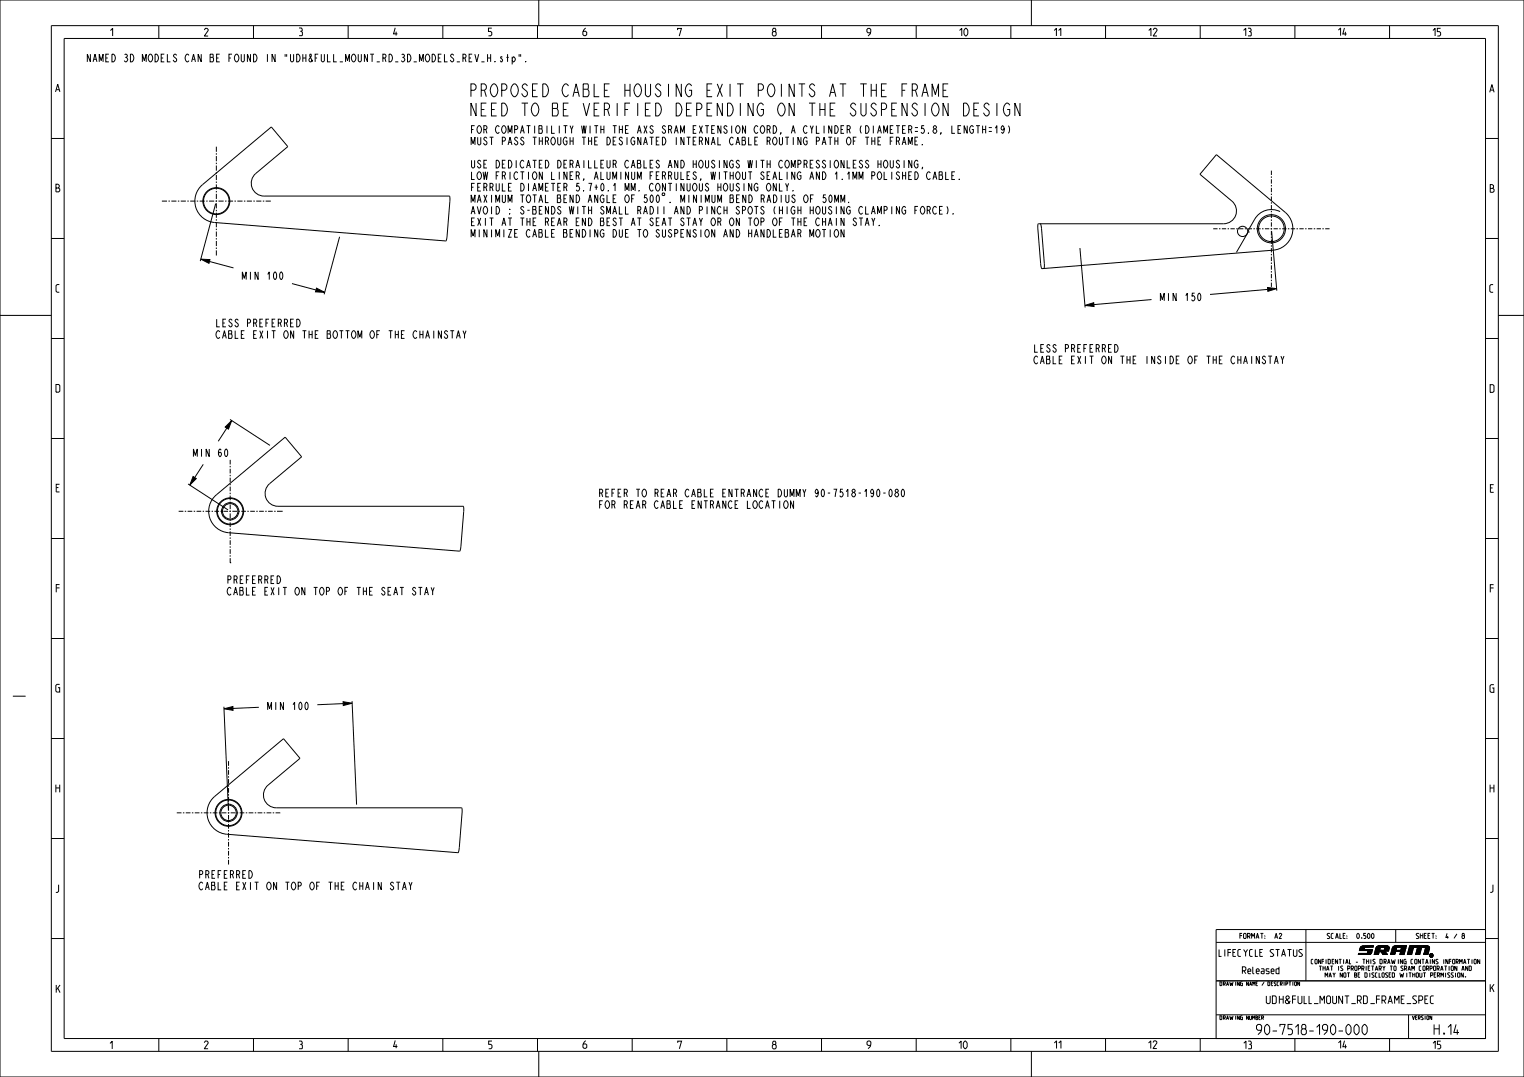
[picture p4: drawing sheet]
<svg xmlns="http://www.w3.org/2000/svg" width="594mm" height="420mm" viewBox="0 0 594 420" stroke-linecap="round" stroke-linejoin="round" font-family="sans-serif">
<g fill="none" stroke="#000" stroke-width=".39">
<path d="M0 0h594v420h-594zM210 0v10M402 0v10M20 10h564v400h-564zM25 15h554v390h-554zM61.9 10v5M98.8 10v5M135.7 10v5M172.6 10v5M209.5 10v5M246.4 10v5M283.3 10v5"/>
<path d="M320.2 10v5M357.1 10v5M394 10v5M430.9 10v5M467.8 10v5M504.7 10v5M541.6 10v5M20 54h5M579 54h5M78.2 72.7l27.6-23.2 6.4 7.7-12.5 10.4a5 5 0 0 0-1.5 5.6 5 5 0 0 0 4.7 3.3h72.3l.2 1.8-1.4 15.1-.2 .6-90.1-7.2a8.4 8.4 0 0 1-7.2-5.4 8.4 8.4 0 0 1 1.7-8.7zM20 93h5M404.7 87.3h72.2a5 5 0 0 0 4.7-3.3 5 5 0 0 0-1.4-5.6l-12.5-10.4 6.4-7.7 26.8 22.5a8.4 8.4 0 0 1 2.6 9 8.4 8.4 0 0 1-7.3 5.8l-90.1 7.2-.5-2-1.1-13.7z"/>
<path d="M405.5 87.3l.4 1.6 1.1 13.8-.2 2M486.6 90.4l.4 .1M486.6 90.4l-4.7 8M498.9 82.5a7.5 7.5 0 0 0-9.9 3l-2 3.6-.4 1.3M579 93h5M0 123h20M20 132h5M180.5 129l.6 1.5v1.5M181.7 129l-.6 1.5M499.3 138.9l.6 1.5v1.5M500.5 138.9l-.6 1.5M579 132h5"/>
<path d="M584 123h10M20 171h5M579 171h5M83.6 193.7l27.5-23.2 6.5 7.6-12.5 10.5a5 5 0 0 0-1.5 5.5 5 5 0 0 0 4.7 3.3h72.3l.1 1.8-1.3 15.2-.3 .5-90.1-7.2a8.4 8.4 0 0 1-7.1-5.3 8.4 8.4 0 0 1 1.7-8.7zM20 210h5M579 210h5M20 249h5M579 249h5M5 271.5h5M20 288h5M579 288h5M83 311.3l27.5-23.2 6.4 7.6-12.4 10.5a5 5 0 0 0-1.5 5.5 5 5 0 0 0 4.7 3.3h72.2l.2 1.8-1.3 15.2-.3 .5-90.1-7.2a8.4 8.4 0 0 1-7.1-5.3 8.4 8.4 0 0 1 1.7-8.7z"/>
<path d="M20 327h5M579 327h5M160.6 344l-.6 1.5M20 366h5M474 367.5h105M509 362.5v20M529.5 372.2h4.4zM529.5 372.2l4.6-.1zM529.5 372.2l4.7-.2zM529.5 372.2l4.8-.3zM529.5 372.2l3.4-.4 1.4 .1zM529.5 372.2h4.2z"/>
<path d="M529.6 371.8h3.3l-3.4 .4zM529.9 370.5l5-.1zM529.9 370.5l3.3 .2zM529.9 370.5l5-.1-1.7 .3zM529.9 370.5h5M530.1 370l1.8-.6-.2 1zM530.1 370l1.6 .4-1.8 .1zM530.1 369.8l1.8-.4zM530.2 369.5l1.7-.1-1.8 .4zM530.3 369.3l5-.3zM530.3 369.3l1.6 .1-1.7 .1zM530.3 369.2h5"/>
<path d="M530.4 369.3l.8-.3h4.1l-.1 .4h-3.3l-.2 1h3.2l-.5 1.4-.8 .4h-4.1l.1-.4h3.3l.3-1.1h-3.3zM530.5 369.2l4.8-.2zM530.5 369.2l4.8-.2-5 .3zM530.7 369.1l4.6-.1zM530.7 369h4.6M530.9 369h4.4zM531.9 369.4l3.4-.4-.1 .4zM532.9 371.8l1.7-.2-.1 .2zM532.9 371.8l1.8-.5-.1 .3zM532.9 371.8h1.6zM533.2 370.7l1.7-.3-.2 .9zM533.2 370.7l1.5 .6-1.8 .5z"/>
<path d="M533.9 372.2h-4.4M534.3 372.1l-4.8 .1M534.9 370.5l-5 .1M535.6 372.2l2-1.2zM535.6 372.2l2.1-1.4zM535.6 372.2l2.1-1.6zM535.6 372.2l2.3-2.2-.2 .6zM535.6 372.2l1.9-1-.2 1zM536.3 369.9l1.7-.5-.1 .6zM536.3 369.9l1.6 .1-2.3 2.2zM536.3 369.6l1.7-.2-1.7 .5zM536.5 369.4l4.9-.1z"/>
<path d="M536.5 369.4h1.5l-1.7 .2zM536.5 369.4h4.9M536.5 369.3h4.9M536.6 369.3l.8-.4 3.7 .2 .4 .6-.3 1.2h-1.5l1.1 1.3h-1.7l-1.3-1.5-.5 1.5h-1.7zM536.6 369.2l4.6-.1zM536.6 369.2h4.7zM536.6 369.2h4.7l-4.8 .2zM536.6 369.1h4.6M536.6 369.2h4.7M536.8 369.1h4.3zM536.8 369.1h4.4zM536.8 369h4.3"/>
<path d="M537.1 369h3.8zM537.1 369l4 .1zM537.3 368.9h3.4zM537.3 368.9l3.6 .1zM537.3 368.9l3.6 .1M537.7 370.6h.9zM537.7 370.6l.1 .1zM537.8 370.8h.1M537.8 370.7l1.8-.1 .1 .3zM537.8 370.7l1.9 .2-1.5 .3zM537.8 370.7l1.8-.1zM538 369.4l3.4-.1z"/>
<path d="M538 369.4h1.9l-.3 1.2h-1.9zM538.2 371.2l1.5-.3-.7 1.2zM538.9 369.4l2.5-.1zM539.2 372.2h1.6zM539.2 372.2h.5zM539.6 370.6l1.7-.2-1.6 .5zM539.7 370.9l1.6-.5-.1 .5zM539.7 370.9l-.6 1.2zM539.7 370.9l-.6 1.3zM539.7 370.9l1.1 1.3h-1.6zM539.7 369.4l1.7-.1zM539.8 370l1.7-.3z"/>
<path d="M539.8 370l1.6-.5zM539.8 370l1.6-.1-.1 .5zM539.8 370l1.5 .4-1.7 .2zM539.8 369.4l1.6-.1zM539.9 369.4l1.5 .1zM539.9 369.4l1.5 .1-1.6 .5zM542 372.2h1.5zM542 372.2l1.6-.1zM542 372.2l1.7-.2zM542 372.2l1.8-.4-.1 .2zM542 372.2l1.9-.9-.1 .5zM542 372.2l1.9-1.1z"/>
<path d="M542 372.2l2-1.2zM542 372.2l2.1-1.6-.1 .4zM542 372.2l2.3-2.2-.2 .6zM542 372.2h1.3zM542 372.2h.9zM542.6 369.8l1.8-.4-.1 .6zM542.6 369.8l1.7 .2-2.3 2.2zM542.8 369.5l1.6-.1-1.8 .4zM542.9 369.3l1.5 .1-1.6 .1zM542.9 369.3l5.2-.3zM542.9 369.1h5.2M543 369.2l.6-.2h4.5l-.8 3.2h-1.7l.4-1.2-2.1 .2a.87 .87 0 0 1-1.1 1h-.8z"/>
<path d="M543.1 369.1l5-.1zM543.1 369h5M543.3 369h4.8zM543.5 369h4.6zM543.7 369h4.4zM543.7 369h4.4M544 371l2-.4zM544 371l2-.4v.4zM544 370.8h2M544 362.5v5M544.1 370.6h1l-1.1 .4zM544.4 369.4l3.7-.4z"/>
<path d="M544.4 369.4h1.9l-.3 1.2h-1.9zM545.3 369.4l2.8-.4zM546 371l2-1.3-2.4 2.5zM546 370.6l2-.9-2 1.3zM546.1 369.4l2-.4zM546.2 370l1.8-.3-2 .9zM546.2 369.4l1.9-.4zM546.3 369.4l1.8-.4-.1 .7zM546.3 369.4l1.7 .3-1.8 .3zM548 369.7l-.7 2.5h-1.7zM549.4 368.9h7.1zM549.4 368.9h7.1l-5.6 .5z"/>
<path d="M549.4 368.9l1.5 .5-2.3 2.8zM549.4 368.9l7.3 .1 .5 .8-.6 2.4h-1.7l.8-2.8h-1.6l-.7 2.8h-1.6l.7-2.8h-1.6l-.7 2.8h-1.6zM549.4 368.9h7.1M550.9 369.4h6.2zM550.9 369.4l6.1-.2 .1 .2zM550.9 369.4l6.1-.2zM550.9 369.4l6-.3zM550.9 369.4l5.8-.4zM550.9 369.4l-.7 2.8h-1.6zM550.9 369.4h6.2M550.9 369.3h6.2M552.5 369.4h4.6z"/>
<path d="M552.5 369.4h1.6l-2.3 2.8zM554.1 369.4h3zM554.1 369.4l-.7 2.8h-1.6zM555.7 369.4h1.4l.1 .3zM555.7 369.4l1.5 .3-2.3 2.5zM557.1 370l-.5 2.2h-1.7zM557.1 370l-2.2 2.2zM557.2 369.7l-2.3 2.5zM557.3 372.5h.1M557.2 372.7h.1M557.3 372.4h.1M557.2 372.6h.1"/>
<path d="M557.3 372.7h.1M557.2 372.8h.1M557.4 372.3h.1M557.2 372.5h.1M557.3 372.8h.1M557.3 372.9h.1M557.2 372.4h.1M557.4 372.8h.1M557.3 373h.1M557.5 372.2h.1M557.3 372.3h.1M557.4 372.9h.1"/>
<path d="M557.4 373h.1M557.4 372.2h.1M557.6 372.1h.1M557.3 372.2h.1M557.5 373h.1M557.4 373.1h.1M557.4 372.1h.3zM557.4 372.1h.2zM557.4 373.1h.2zM557.5 372.1l.4-.1zM557.5 372.1l.3-.1zM557.5 373.1h.2z"/>
<path d="M557.5 373.1h.3zM557.6 372h.5zM557.6 373.2h.3zM557.6 373.2l.6-.1zM557.6 373.2h.5zM557.7 372.3h.2zM557.7 372.3v.6zM557.7 372.3h.4v.6l-.2-.3-.2 .3zM557.7 372h.4zM557.7 372l.3-.1zM557.7 373.2h.4zM557.8 372.4h.3z"/>
<path d="M557.8 372.5h.1M557.8 372.5l-.1 .4zM557.8 372.4l-.1 .5zM557.8 372.4l.3-.1zM557.8 372.4l.2-.1zM557.8 372.4l.2 .1zM557.8 372.6h.3zM557.8 372.6h.2zM557.8 372.6l.3-.1zM557.8 372.6l-.1 .3zM557.9 371.9h.1M557.8 373.2h.3z"/>
<path d="M557.9 373.2h.1M557.9 372.5h.1M557.9 372h.2zM557.9 373.2l.3-.1zM557.9 372.6h.1M557.9 372.4h.1M558.1 372.6h.1M558 372.6h.1M558 372.5h.1M558.1 372.5h.1M558 372l.2 .1zM558 373.1h.2z"/>
<path d="M558 372.4h.1M558 372.7h.1M558.1 372.4h.1M558 372.9h.1M558.1 372.7h.1M558 372.8h.1M558.1 372.9h.1M558.1 372.8h.1M558 373.1h.3zM558 372.1h.2zM558.1 373.1h.2zM558.1 372.1h.2z"/>
<path d="M558.2 373.1h.1M558.3 373h.1M558.3 372.1h.1M558.3 372.2h.1M558.4 373h.1M558.3 372.3h.1M558.4 372.2h.1M558.4 372.3h.1M558.5 372.9h.1M558.5 372.3h.1M558.4 372.4h.1M558.5 372.8h.1"/>
<path d="M558.3 372.9h.1M558.5 372.4h.1M558.4 372.5h.1M558.5 372.7h.1M558.4 372.8h.1M558.5 372.6h.1M558.4 372.7h.1M558.5 372.5h.1M579 366h5M579 362.5h-105v42.5M474 382.5h105M474 395.7h105"/>
<path d="M549 395.7v9.3M61.9 405v5M98.8 405v5M135.7 405v5M172.6 405v5M209.5 405v5M210 410v10M246.4 405v5M283.3 405v5M320.2 405v5M357.1 405v5M394 405v5"/>
<path d="M402 410v10M430.9 405v5M467.8 405v5M504.7 405v5M541.6 405v5"/>
<circle cx="84.3" cy="78.4" r="5"/>
<circle cx="84.3" cy="78.4" r="5.3"/>
<circle cx="484.3" cy="90.2" r="2"/>
<circle cx="495.5" cy="89.2" r="5"/>
<circle cx="495.5" cy="89.2" r="5.5"/>
<circle cx="89.7" cy="199.4" r="5"/>
<circle cx="89.7" cy="199.4" r="5.3"/>
<circle cx="89.7" cy="199.4" r="3.4"/>
<circle cx="89.7" cy="199.4" r="3"/>
<circle cx="89.1" cy="317" r="5"/>
<circle cx="89.1" cy="317" r="5.3"/>
<circle cx="89.1" cy="317" r="3.4"/>
<circle cx="89.1" cy="317" r="3"/>
<circle cx="557.9" cy="372.6" r=".56"/>
<circle cx="557.9" cy="372.6" r=".65"/>
</g>
<g fill="#000">
<path d="M530.1 370l1.6 .4-1.8 .1zM530.1 369.8l1.8-.4zM530.3 369.3l1.6 .1-1.7 .1zM530.2 369.5l1.7-.1-1.8 .4zM530.1 370l1.8-.6-.2 1zM533.2 370.7l1.5 .6-1.8 .5zM532.9 371.8l1.7-.2-.1 .2zM532.9 371.8h1.6zM532.9 371.8l1.8-.5-.1 .3zM533.2 370.7l1.7-.3-.2 .9zM536.3 369.9l1.6 .1-2.3 2.2zM536.5 369.4h1.5l-1.7 .2z"/>
<path d="M536.3 369.6l1.7-.2-1.7 .5zM535.6 372.2l2-1.2zM535.6 372.2l1.9-1-.2 1zM535.6 372.2l2.1-1.4zM535.6 372.2l2.3-2.2-.2 .6zM535.6 372.2l2.1-1.6zM537.8 370.7l1.8-.1 .1 .3zM537.7 370.6l.1 .1zM536.3 369.9l1.7-.5-.1 .6zM537.8 370.7l1.9 .2-1.5 .3zM538.2 371.2l1.5-.3-.7 1.2zM537.7 370.6h.9z"/>
<path d="M539.7 370.9l-.6 1.2zM539.7 370.9l-.6 1.3zM539.2 372.2h.5zM539.8 370l1.5 .4-1.7 .2zM539.6 370.6l1.7-.2-1.6 .5zM537.8 370.7l1.8-.1zM539.7 370.9l1.1 1.3h-1.6zM539.7 369.4l1.7-.1zM539.9 369.4l1.5 .1-1.6 .5zM539.8 369.4l1.6-.1zM539.2 372.2h1.6zM539.7 370.9l1.6-.5-.1 .5z"/>
<path d="M539.9 369.4l1.5 .1zM539.8 370l1.7-.3zM539.8 370l1.6-.1-.1 .5zM539.8 370l1.6-.5zM542.6 369.8l1.7 .2-2.3 2.2zM542.9 369.3l1.5 .1-1.6 .1zM542.8 369.5l1.6-.1-1.8 .4zM542 372.2h.9zM542 372.2h1.5zM542 372.2h1.3zM542 372.2l1.6-.1zM542 372.2l1.7-.2z"/>
<path d="M542 372.2l1.8-.4-.1 .2zM542 372.2l1.9-.9-.1 .5zM542 372.2l1.9-1.1zM542 372.2l2-1.2zM542 372.2l2.1-1.6-.1 .4zM542 372.2l2.3-2.2-.2 .6zM544.1 370.6h1l-1.1 .4zM542.6 369.8l1.8-.4-.1 .6zM546 371l2-1.3-2.4 2.5zM546 370.6l2-.9-2 1.3zM546.3 369.4l1.7 .3-1.8 .3zM546.2 370l1.8-.3-2 .9z"/>
<path d="M546.2 369.4l1.9-.4zM548 369.7l-.7 2.5h-1.7zM546.3 369.4l1.8-.4-.1 .7zM549.4 368.9l1.5 .5-2.3 2.8zM550.9 369.4l-.7 2.8h-1.6zM552.5 369.4h1.6l-2.3 2.8zM554.1 369.4l-.7 2.8h-1.6zM555.7 369.4l1.5 .3-2.3 2.5zM549.4 368.9h7.1l-5.6 .5zM550.9 369.4l5.8-.4zM550.9 369.4l6-.3zM555.7 369.4h1.4l.1 .3z"/>
<path d="M557.1 370l-2.2 2.2zM557.1 370l-.5 2.2h-1.7zM557.2 369.7l-2.3 2.5zM557.4 372.1h.3zM557.5 372.1l.4-.1zM557.4 373.1h.2zM557.6 372h.5zM557.5 373.1h.3zM557.4 372.1h.2zM557.7 372.3v.6zM557.7 372l.3-.1zM557.6 373.2h.5z"/>
<path d="M557.5 373.1h.2zM557.8 372.4h.3zM557.8 372.4l-.1 .5zM557.8 372.6h.3zM557.8 372.5l-.1 .4zM557.8 372.6l-.1 .3zM557.7 373.2h.4zM557.5 372.1l.3-.1zM557.9 372h.2zM557.6 373.2h.3zM557.6 373.2l.6-.1zM557.7 372.3h.2z"/>
<path d="M558 373.1h.2zM557.9 373.2l.3-.1zM557.8 372.4l.2-.1zM558 372l.2 .1zM558 372.1h.2zM557.8 372.6l.3-.1zM557.8 372.6h.2zM557.8 372.4l.3-.1zM557.8 373.2h.3zM557.7 372h.4zM558.1 373.1h.2zM558 373.1h.3z"/>
<path d="M558.1 372.1h.2z"/>
</g>
<path d="M530.3 369.2h5" fill="none" stroke="#000" stroke-width=".42"/>
<path d="M529.5 372h4.8" fill="none" stroke="#000" stroke-width=".41"/>
<path d="M542.9 369.2h5.2" fill="none" stroke="#000" stroke-width=".43"/>
<!-- layer: 03_AXES -->
<g fill="none" stroke="#000" stroke-width=".39">
<path d="M84.3 57.2v2M84.3 59.8v.5M63.1 78.4h2M65.7 78.4h.5M66.8 78.4h2M69.3 78.4h.6M70.5 78.4h2M73 78.4h.6M74.1 78.4h2M76.7 78.4h.5M77.8 78.4h2M80.4 78.4h.5"/>
<path d="M81.5 78.4h2M84 78.4h.6M84.3 60.9v2M84.3 63.4v.6M84.3 64.6v2M84.3 67.1v.6M84.3 68.2v2M84.3 70.8v.5M84.3 71.9v2M84.3 74.5v.5M84.3 75.6v2M84.3 78.1v.6"/>
<path d="M84.3 79.3v2M85.2 78.4h2M87.7 78.4h.6M88.8 78.4h2M91.4 78.4h.6M92.5 78.4h2M95.1 78.4h.5M96.2 78.4h2M98.8 78.4h.5M99.9 78.4h2M102.4 78.4h.6M103.5 78.4h2.1"/>
<path d="M495.5 66.5v1.7M495.5 68.8v.5M495.5 69.9v1.7M495.5 72.1v.6M495.5 73.3v1.6M495.5 75.5v.6M495.5 76.6v1.7M495.5 78.9v.5M495.5 80v1.7M84.3 81.8v.6M84.3 82.9v2M84.3 85.5v.6"/>
<path d="M84.3 86.6v2M84.3 89.2v.5M84.3 90.3v2M84.3 92.9v.5M84.3 94v2M84.3 96.5v.6M84.3 97.6v2.1M472.9 89.2h1.7M475.1 89.2h.6M476.2 89.2h1.7M478.5 89.2h.5M479.6 89.2h1.7"/>
<path d="M481.8 89.2h.6M482.9 89.2h1.7M485.2 89.2h.5M486.3 89.2h1.7M488.5 89.2h.6M489.7 89.2h1.6M491.9 89.2h.6M493 89.2h1.7M495.3 89.2h.5M495.5 82.2v.6M495.5 83.3v1.7M495.5 85.6v.5"/>
<path d="M495.5 86.7v1.7M495.5 88.9v.6M495.5 90.1v1.6M495.5 92.3v.6M495.5 93.4v1.7M495.5 95.7v.5M495.5 96.8v1.7M495.5 99v.6M496.4 89.2h1.7M498.6 89.2h.6M499.7 89.2h1.7M502 89.2h.5"/>
<path d="M503.1 89.2h1.7M505.3 89.2h.6M506.5 89.2h1.6M508.7 89.2h.6M509.8 89.2h1.7M512.1 89.2h.5M513.2 89.2h1.7M515.4 89.2h.6M516.5 89.2h1.7M495.5 100.1v1.7M495.5 102.4v.5M495.5 103.5v1.7"/>
<path d="M495.5 105.7v.6M495.5 106.8v1.7M495.5 109.1v.5M495.5 110.2v1.7M89.7 179.3v1.8M69.6 199.4h1.9M72 199.4h.6M73.1 199.4h1.8M75.5 199.4h.6M76.6 199.4h1.8M79 199.4h.5M80.1 199.4h1.8"/>
<path d="M82.5 199.4h.5M83.6 199.4h1.8M86 199.4h.5M87.1 199.4h1.8M89.4 199.4h.6M89.7 181.7v.5M89.7 182.8v1.8M89.7 185.2v.5M89.7 186.3v1.8M89.7 188.7v.5M89.7 189.8v1.8M89.7 192.1v.6"/>
<path d="M89.7 193.3v1.8M89.7 195.6v.6M89.7 196.7v1.9M89.7 199.1v.6M90.6 199.4h1.8M92.9 199.4h.6M94 199.4h1.8M96.4 199.4h.6M97.5 199.4h1.8M99.9 199.4h.5M101 199.4h1.8M103.4 199.4h.5"/>
<path d="M104.5 199.4h1.8M106.9 199.4h.5M108 199.4h1.8M109.8 199.4h.1M89.7 219.5h.1M89.7 200.2v1.8M89.7 202.6v.6M89.7 203.7v1.8M89.7 206.1v.5M89.7 207.2v1.8M89.7 209.6v.5M89.7 210.7v1.8"/>
<path d="M89.7 213.1v.5M89.7 214.2v1.8M89.7 216.5v.6M89.7 217.7v1.8M89.1 296.8v1.8M89.1 299.2v.6M68.9 317h1.8M71.3 317h.6M72.4 317h1.8M74.8 317h.6M75.9 317h1.8M78.3 317h.6"/>
<path d="M79.4 317h1.8M81.8 317h.6M82.9 317h1.8M85.3 317h.6M86.4 317h1.8M88.8 317h.6M89.1 300.3v1.8M89.1 302.7v.6M89.1 303.8v1.8M89.1 306.2v.6M89.1 307.3v1.8M89.1 309.7v.6"/>
<path d="M89.1 310.8v1.8M89.1 313.2v.6M89.1 314.3v1.8M89.1 316.7v.6M89.1 317.8v1.8M89.9 317h1.8M92.3 317h.6M93.4 317h1.8M95.8 317h.6M96.9 317h1.8M99.3 317h.6M100.4 317h1.8"/>
<path d="M102.8 317h.6M103.9 317h1.8M106.3 317h.6M107.4 317h1.8M89.1 320.2v.6M89.1 321.3v1.8M89.1 323.7v.6M89.1 324.8v1.8M89.1 327.2v.6M89.1 328.3v1.8M89.1 330.7v.6M89.1 331.8v1.8"/>
<path d="M89.1 334.2v.6M89.1 335.3v1.8"/>
</g>
<!-- layer: 09_NOTES -->
<path d="M78.3 101.1l3.5 .1-.4 1.5zM123.4 112.4l3.2 1.6-3.6-.2zM422.9 119.1l3.4-1.1 .1 1.5zM494 112.1l3.6 .5-3.4 1zM87.8 166.5l2.5-2.5-1.3 3.4zM75.3 185.8l1.2 .8-2.5 2.6zM87.3 276.4l3.5-.9v1.5zM133.7 273.6l3.6 .6-3.5 .9z" fill="#000"/>
<g fill="none" stroke="#000" stroke-width=".39">
<path d="M202.9 21.1v1M204.9 23.9l.1 .2zM367.6 35.2h1.2M369.6 32.7h-2v5h2M356.6 55h.7M357.8 53.5h-1.2v3h1.2M359.4 56.3l.2 .2zM363.9 50.5a.74 .74 0 0 1 1.2 .3 .74 .74 0 0 1-.6 1 .74 .74 0 0 1-.9-.8zM364.2 50.3l-.4-.5 .4-.8 .8 .5-.5 .8M366.8 52l-.2-.2 .2 .2-.3 .5M397.6 40.2v5l-2-5v5M84.1 79.4l-6 22.4"/>
<path d="M309 74.3l.2 .2zM330.7 78.8l.2 .2zM355.4 67h-1.2v3h1.2M356.6 67a1.51 1.51 0 0 1 1.3 1.5 1.51 1.51 0 0 1-1.3 1.5zM357.8 63l-.5-.5a1.6 1.6 0 0 0-1 1.5 1.6 1.6 0 0 0 1 1.5l.5-.5v-1h-.6M359.6 65.5l-.2-.2 .2 .2-.3 .5M132.4 92.3l-6.1 22.5M329 89.5v3l-1.2-3v3M341 85l-.6 1.5M342.6 87.8l.2 .2zM369 80.5a2.67 2.67 0 0 1 0 3M371.4 83.3l.2 .2z"/>
<path d="M420.9 96.7l2 23.2M495.6 90.2l2.1 23.2M78.3 101.1l3.5 .1-.4 1.5zM81.6 102l9.4 2.5M113.8 110.6l9.4 2.5M123.4 112.4l3.2 1.6-3.6-.2zM422.9 119.1l3.4-1.1 .1 1.5zM448.8 116.8l-22.4 2M494 112.1l3.6 .5-3.4 1zM494.1 112.9l-22.5 1.9M87.8 166.5l2.5-2.5-1.3 3.4zM88.4 166.9l-3.3 5.2"/>
<path d="M89.6 163.6l15.6 10.1M73.3 188.7l15.6 10.1M75.3 185.8l1.2 .8-2.5 2.6zM79.2 181.1l-3.3 5.1M309.3 195.3v3l-1.2-3v3M351.6 191l.3-.2a2.03 2.03 0 0 1 0 3 2.12 2.12 0 0 1-.3-2.8zM87.3 275.6l1.7 40.4M87.3 276.4l3.5-.9v1.5zM100.9 275.8l-10.1 .5M133.7 273.6l3.6 .6-3.5 .9zM133.8 274.4l-10.1 .4M137.2 273.4l1.8 40.4"/>
<path d="M491.7 397l.8-.2-.2-.7h-.6v1.5M492.1 397l.4 .6M506.5 382.9v1.5l-.7-1.5v1.5"/>
</g>
<g font-size="6.5">
<text x="182.6" y="37.7">PROPOSED CABLE HOUSING EXIT POINTS AT THE FRAME</text>
<text x="182.6" y="45.2">NEED TO BE VERIFIED DEPENDING ON THE SUSPENSION DESIGN</text>
</g>
<g font-size="5.2">
<text x="488.1" y="403.5">90-7518-190-000</text>
<text x="557.8" y="403.5">H.14</text>
</g>
<g font-size="3.9">
<text x="42.7" y="14.1">1</text>
<text x="79.6" y="14.1">2</text>
<text x="116.5" y="13.9">3</text>
<text x="153.4" y="13.9">4</text>
<text x="190.3" y="14">5</text>
<text x="227.2" y="13.9">6</text>
<text x="264.1" y="14.1">7</text>
<text x="301" y="14">8</text>
<text x="337.9" y="14.1">9</text>
<text x="373.7" y="14">10</text>
<text x="410.3" y="14">11</text>
<text x="447.4" y="14">12</text>
<text x="484.3" y="14">13</text>
<text x="521.4" y="13.9">14</text>
<text x="558.1" y="14">15</text>
<text x="33.4" y="24.1">NAMED 3D MODELS CAN BE FOUND IN &quot;UDH&amp;FULL_MOUNT_RD_3D_MODELS_REV_H.stp&quot;.</text>
<text x="21.8" y="35.8">A</text>
<text x="580.8" y="36">A</text>
<text x="183.2" y="52">FOR COMPATIBILITY WITH THE AXS SRAM EXTENSION CORD, A CYLINDER (DIAMETER=5.8,</text>
<text x="370.4" y="52">LENGTH=19)</text>
<text x="183.2" y="56.5">MUST PASS THROUGH THE DESIGNATED INTERNAL CABLE ROUTING PATH OF THE FRAME.</text>
<text x="183.2" y="65.5">USE DEDICATED DERAILLEUR CABLES AND HOUSINGS WITH COMPRESSIONLESS HOUSING,</text>
<text x="183.2" y="70">LOW FRICTION LINER, ALUMINUM FERRULES, WITHOUT SEALING AND 1.1MM POLISHED</text>
<text x="360.8" y="70">CABLE.</text>
<text x="21.8" y="74.8">B</text>
<text x="183.2" y="74.5">FERRULE DIAMETER 5.7+0.1 MM. CONTINUOUS HOUSING ONLY.</text>
<text x="580.8" y="75">B</text>
<text x="183.2" y="79">MAXIMUM TOTAL BEND ANGLE OF 500 °. MINIMUM BEND RADIUS OF 50MM.</text>
<text x="183.2" y="83.5">AVOID : S-BENDS WITH SMALL RADII AND PINCH SPOTS (HIGH HOUSING CLAMPING FORCE).</text>
<text x="183.2" y="88">EXIT AT THE REAR END BEST AT SEAT STAY OR ON TOP OF THE CHAIN STAY.</text>
<text x="183.2" y="92.5">MINIMIZE CABLE BENDING DUE TO SUSPENSION AND HANDLEBAR MOTION</text>
<text x="21.9" y="114">C</text>
<text x="94" y="109">MIN 100</text>
<text x="580.8" y="114">C</text>
<text x="451.8" y="117.3">MIN 150</text>
<text x="83.9" y="127.5">LESS PREFERRED</text>
<text x="83.9" y="132">CABLE EXIT ON THE BOTTOM OF THE CHAINSTAY</text>
<text x="402.7" y="137.4">LESS PREFERRED</text>
<text x="402.7" y="141.9">CABLE EXIT ON THE INSIDE OF THE CHAINSTAY</text>
<text x="22" y="152.9">D</text>
<text x="581" y="153">D</text>
<text x="74.9" y="178.1">MIN</text>
<text x="84.5" y="178.1">60</text>
<text x="21.8" y="191.8">E</text>
<text x="580.8" y="192">E</text>
<text x="233.1" y="193.8">REFER TO REAR CABLE ENTRANCE DUMMY 90-7518-190-080</text>
<text x="233.1" y="198.3">FOR REAR CABLE ENTRANCE LOCATION</text>
<text x="88.2" y="227.6">PREFERRED</text>
<text x="21.8" y="231">F</text>
<text x="88.2" y="232.1">CABLE EXIT ON TOP OF</text>
<text x="138.6" y="232.1">THE SEAT STAY</text>
<text x="580.8" y="231">F</text>
<text x="21.8" y="269.9">G</text>
<text x="580.8" y="270">G</text>
<text x="103.9" y="276.8">MIN</text>
<text x="113.5" y="276.8">100</text>
<text x="21.8" y="309">H</text>
<text x="580.8" y="309">H</text>
<text x="77.2" y="342.5">PREFERRED</text>
<text x="77.2" y="347">CABLE EXIT ON TOP OF THE CHAIN STAY</text>
<text x="580.6" y="348">J</text>
<text x="21.6" y="348">J</text>
<text x="21.9" y="387.1">K</text>
<text x="580.8" y="386.8">K</text>
<text x="493.7" y="391.4">UDH&amp;FULL_MOUNT_RD_FRAME_SPEC</text>
<text x="42.6" y="409.1">1</text>
<text x="79.6" y="409">2</text>
<text x="116.5" y="409">3</text>
<text x="153.4" y="408.8">4</text>
<text x="190.4" y="409">5</text>
<text x="227.2" y="408.8">6</text>
<text x="264.2" y="409">7</text>
<text x="301" y="409">8</text>
<text x="337.9" y="409">9</text>
<text x="373.4" y="409">10</text>
<text x="410.3" y="408.9">11</text>
<text x="447.4" y="408.9">12</text>
<text x="484.4" y="409">13</text>
<text x="521.4" y="408.8">14</text>
<text x="558.1" y="409">15</text>
</g>
<g font-size="3.5">
<text x="474.7" y="373">LIFECYCLE STATUS</text>
<text x="483.1" y="379.7">Released</text>
</g>
<g font-size="2.6">
<text x="482.8" y="366">FORMAT:</text>
<text x="496.9" y="366">A2</text>
<text x="516.6" y="366">SCALE:</text>
<text x="528.6" y="366">0.500</text>
<text x="551.4" y="366">SHEET:</text>
<text x="563.6" y="366">4 / 8</text>
</g>
<g font-size="2.3">
<text x="511.2" y="375.9">CONFIDENTIAL - THIS DRAWING CONTAINS INFORMATION</text>
<text x="514.7" y="378.5">THAT IS PROPRIETARY TO SRAM CORPORATION AND</text>
<text x="516.7" y="381.1">MAY NOT BE DISCLOSED WITHOUT PERMISSION.</text>
</g>
<g font-size="2">
<text x="475.2" y="384.4">DRAWING NAME / DESCRIPTION</text>
<text x="475.2" y="397.6">DRAWING NUMBER</text>
<text x="550.2" y="397.6">VERSION</text>
</g>
</svg>
